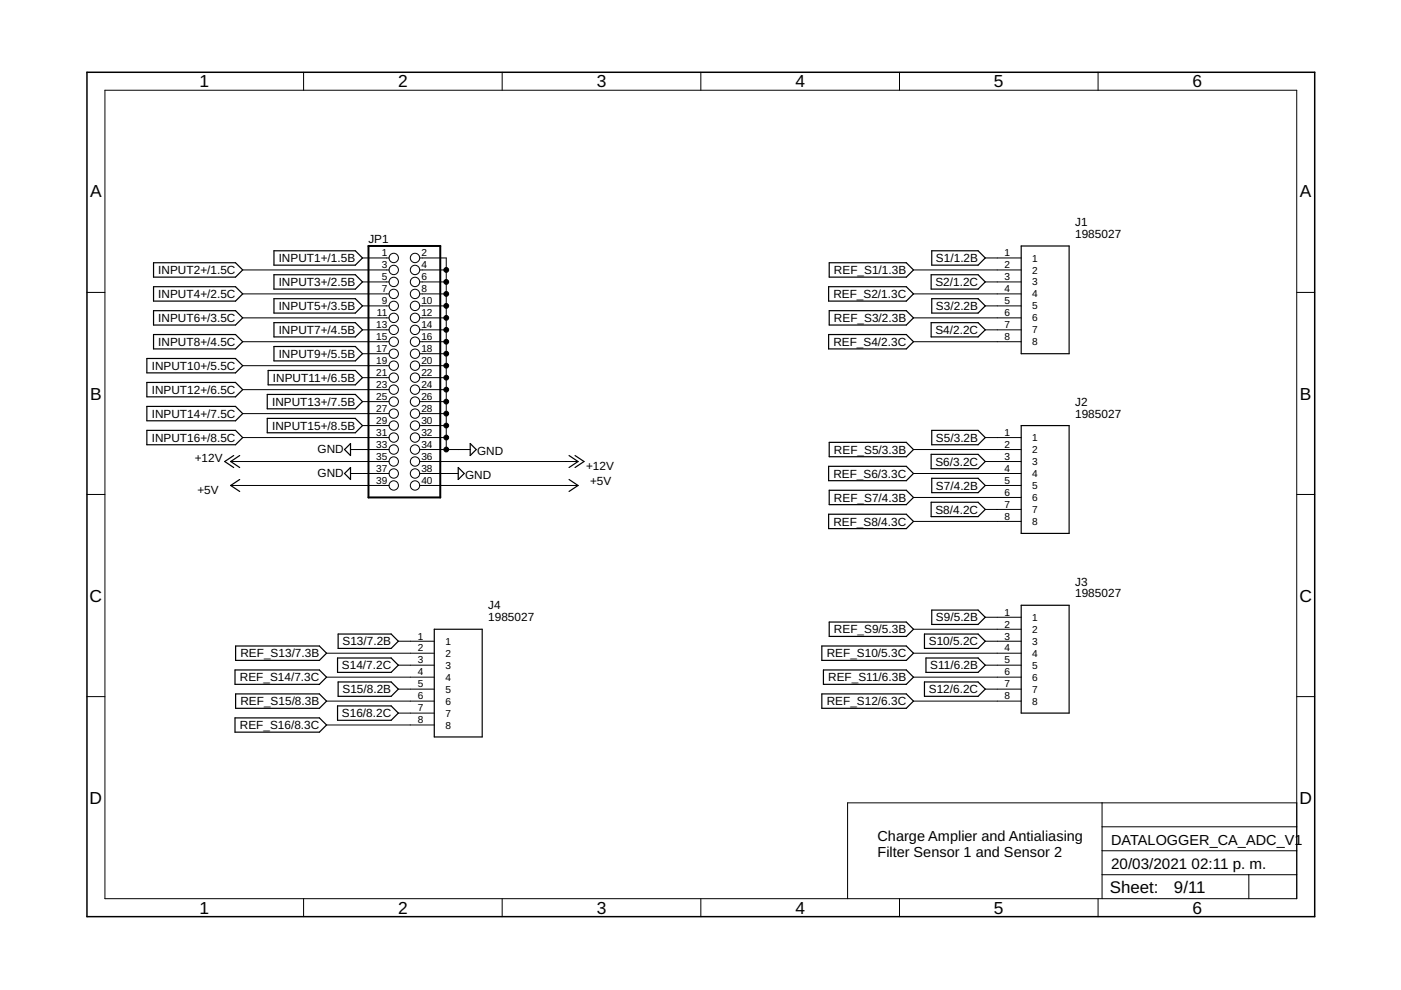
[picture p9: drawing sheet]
<svg xmlns="http://www.w3.org/2000/svg" width="297mm" height="210mm" viewBox="0 0 297 210" stroke-linecap="round" stroke-linejoin="round" font-family="sans-serif">
<g fill="none" stroke="#000" stroke-width=".25">
<path d="M32.6 55.7h17.3l1.6 1.5-1.6 1.6h-17.3zM58.1 53.2h17.2l1.6 1.5-1.6 1.5h-17.2zM58.1 58.3h17.2l1.6 1.5-1.6 1.5h-17.2zM175.8 55.7h16.4l1.5 1.5-1.5 1.6h-16.4zM197.4 58.3h10l1.5 1.5-1.5 1.5h-10zM197.5 53.2h9.9l1.5 1.5-1.5 1.5h-9.9zM216.5 52.2h10.2v22.8h-10.2zM31.1 76h18.8l1.6 1.5-1.6 1.6h-18.8zM32.6 60.8h17.3l1.6 1.5-1.6 1.5h-17.3zM32.6 65.9h17.3l1.6 1.5-1.6 1.5h-17.3zM32.6 70.9h17.3l1.6 1.6-1.6 1.5h-17.3zM56.9 78.5h18.4l1.6 1.6-1.6 1.5h-18.4z"/>
<path d="M58.1 63.3h17.2l1.6 1.6-1.6 1.5h-17.2zM58.1 68.4h17.2l1.6 1.5-1.6 1.5h-17.2zM58.1 73.5h17.2l1.6 1.5-1.6 1.5h-17.2zM175.7 60.8h16.5l1.5 1.5-1.5 1.5h-16.5zM175.7 70.9h16.5l1.5 1.6-1.5 1.5h-16.5zM175.8 65.9h16.4l1.5 1.5-1.5 1.5h-16.4zM197.4 68.4h10l1.5 1.5-1.5 1.5h-10zM197.5 63.3h9.9l1.5 1.6-1.5 1.5h-9.9zM31.1 81.1h18.8l1.6 1.5-1.6 1.5h-18.8zM31.1 86.2h18.8l1.6 1.5-1.6 1.5h-18.8zM31.1 91.2h18.8l1.6 1.6-1.6 1.5h-18.8zM49.6 96.6l-2 1.3 2 1.2"/>
<path d="M50.8 96.6l-1.9 1.3 1.9 1.2M56.7 83.6h18.6l1.6 1.6-1.6 1.5h-18.6zM56.7 88.7h18.6l1.6 1.5-1.6 1.6h-18.6zM74.3 94v2.6l-1.3-1.3zM74.3 99.1v2.6l-1.3-1.3zM97.2 99.1l1.2 1.3-1.2 1.3zM99.7 94l1.3 1.3-1.3 1.3zM120.6 96.6l2 1.3-2 1.2M121.9 96.6l1.9 1.3-1.9 1.2M175.7 98.9h16.5l1.5 1.5-1.5 1.5h-16.5zM175.8 93.8h16.4l1.5 1.5-1.5 1.5h-16.4zM197.4 96.3h10l1.5 1.6-1.5 1.5h-10z"/>
<path d="M197.5 91.2h9.9l1.5 1.6-1.5 1.5h-9.9zM216.5 90.2h10.2v22.9h-10.2zM50.8 101.7l-1.9 1.2 1.9 1.3M120.6 101.7l2 1.2-2 1.3M175.7 109h16.5l1.5 1.6-1.5 1.5h-16.5zM175.8 103.9h16.4l1.5 1.6-1.5 1.5h-16.4zM197.4 106.5h10l1.5 1.5-1.5 1.5h-10zM197.5 101.4h9.9l1.5 1.5-1.5 1.6h-9.9zM50 137h17.7l1.5 1.5-1.5 1.5h-17.7zM71.6 139.5h11.3l1.6 1.5-1.6 1.6h-11.3zM71.7 134.4h11.2l1.6 1.6-1.6 1.5h-11.2zM92.1 133.4h10.1v22.9h-10.1z"/>
<path d="M174.2 137h18l1.5 1.5-1.5 1.5h-18zM175.8 131.9h16.4l1.5 1.5-1.5 1.5h-16.4zM196 134.4h11.4l1.5 1.6-1.5 1.5h-11.4zM196.3 139.5h11.1l1.5 1.5-1.5 1.6h-11.1zM197.5 129.3h9.9l1.5 1.6-1.5 1.5h-9.9zM216.5 128.3h10.2v22.9h-10.2zM49.8 142h17.9l1.5 1.6-1.5 1.5h-17.9zM49.8 152.2h17.9l1.5 1.5-1.5 1.5h-17.9zM50 147.1h17.7l1.5 1.6-1.5 1.5h-17.7zM71.6 149.7h11.3l1.6 1.5-1.6 1.5h-11.3zM71.7 144.6h11.2l1.6 1.5-1.6 1.5h-11.2zM174.2 147.1h18l1.5 1.6-1.5 1.5h-18z"/>
<path d="M174.6 142h17.6l1.5 1.6-1.5 1.5h-17.6zM196 144.6h11.4l1.5 1.5-1.5 1.5h-11.4z"/>
</g>
<g fill="none" stroke="#000" stroke-width=".21">
<path d="M22.2 19.1h252.7v171.4h-252.7zM64.4 15.3v3.8M106.5 15.3v3.8M148.6 15.3v3.8M190.7 15.3v3.8M232.8 15.3v3.8M51.5 57.2h31M76.9 54.7h5.6M76.9 59.8h5.6M89 54.7h5.6v40.6M89 57.2h5.6M89 59.8h5.6"/>
<path d="M193.7 57.2h22.8M208.9 54.7h7.6M208.9 59.8h7.6M18.4 62h3.8M51.5 62.3h31M51.5 67.4h31M51.5 72.5h31M51.5 77.5h31M76.9 64.9h5.6M76.9 69.9h5.6M76.9 75h5.6M89 62.3h5.6"/>
<path d="M89 64.9h5.6M89 67.4h5.6M89 69.9h5.6M89 72.5h5.6M89 75h5.6M89 77.5h5.6M193.7 62.3h22.8M193.7 67.4h22.8M193.7 72.5h22.8M208.9 64.9h7.6M208.9 69.9h7.6M274.9 62h3.8"/>
<path d="M48.9 97.9h33.6M51.5 82.6h31M51.5 87.7h31M51.5 92.8h31M74.3 95.3h8.2M76.9 80.1h5.6M76.9 85.2h5.6M76.9 90.2h5.6M89 80.1h5.6M89 82.6h5.6M89 85.2h5.6M89 87.7h5.6"/>
<path d="M89 90.2h5.6M89 92.8h5.6M89 95.3h10.7M89 97.9h33.6M193.7 95.3h22.8M208.9 92.8h7.6M208.9 97.9h7.6M18.4 104.8h3.8M48.9 102.9h33.6M74.3 100.4h8.2M89 100.4h8.2M89 102.9h33.6"/>
<path d="M193.7 100.4h22.8M193.7 105.5h22.8M193.7 110.6h22.8M208.9 102.9h7.6M208.9 108h7.6M274.9 104.8h3.8M69.2 138.5h22.9M84.5 136h7.6M193.7 133.4h22.8M193.7 138.5h22.8M208.9 130.9h7.6M208.9 136h7.6"/>
<path d="M18.4 147.7h3.8M69.2 143.6h22.9M69.2 148.7h22.9M69.2 153.7h22.9M84.5 141h7.6M84.5 146.1h7.6M84.5 151.2h7.6M193.7 143.6h22.8M193.7 148.7h22.8M208.9 141h7.6M208.9 146.1h7.6M274.9 147.7h3.8"/>
<path d="M233.7 170.2v20.3M233.7 175.3h41.2M274.9 170.2h-95.2v20.3M64.4 190.5v3.9M106.5 190.5v3.9M148.6 190.5v3.9M190.7 190.5v3.9M232.8 190.5v3.9M233.7 185.5h41.2M233.7 180.4h41.2M264.8 185.5v5"/>
<circle cx="83.5" cy="54.7" r=".99"/>
<circle cx="83.5" cy="57.2" r=".99"/>
<circle cx="83.5" cy="59.8" r=".99"/>
<circle cx="88" cy="54.7" r=".99"/>
<circle cx="88" cy="59.8" r=".99"/>
<circle cx="88" cy="57.2" r=".99"/>
<circle cx="83.5" cy="64.9" r=".99"/>
<circle cx="83.5" cy="77.5" r=".99"/>
<circle cx="83.5" cy="72.5" r=".99"/>
<circle cx="83.5" cy="75" r=".99"/>
<circle cx="83.5" cy="62.3" r=".99"/>
<circle cx="83.5" cy="67.4" r=".99"/>
<circle cx="83.5" cy="69.9" r=".99"/>
<circle cx="88" cy="62.3" r=".99"/>
<circle cx="88" cy="75" r=".99"/>
<circle cx="88" cy="64.9" r=".99"/>
<circle cx="88" cy="72.5" r=".99"/>
<circle cx="88" cy="77.5" r=".99"/>
<circle cx="88" cy="67.4" r=".99"/>
<circle cx="88" cy="69.9" r=".99"/>
<circle cx="83.5" cy="90.2" r=".99"/>
<circle cx="83.5" cy="95.3" r=".99"/>
<circle cx="83.5" cy="97.9" r=".99"/>
<circle cx="83.5" cy="87.7" r=".99"/>
<circle cx="83.5" cy="92.8" r=".99"/>
<circle cx="83.5" cy="85.2" r=".99"/>
<circle cx="83.5" cy="80.1" r=".99"/>
<circle cx="83.5" cy="82.6" r=".99"/>
<circle cx="88" cy="92.8" r=".99"/>
<circle cx="88" cy="97.9" r=".99"/>
<circle cx="88" cy="90.2" r=".99"/>
<circle cx="88" cy="95.3" r=".99"/>
<circle cx="88" cy="87.7" r=".99"/>
<circle cx="88" cy="80.1" r=".99"/>
<circle cx="88" cy="82.6" r=".99"/>
<circle cx="88" cy="85.2" r=".99"/>
<circle cx="83.5" cy="100.4" r=".99"/>
<circle cx="83.5" cy="102.9" r=".99"/>
<circle cx="88" cy="100.4" r=".99"/>
<circle cx="88" cy="102.9" r=".99"/>
</g>
<path d="M18.4 15.3h260.3v179.1h-260.3z" fill="none" stroke="#000" stroke-width=".32"/>
<path d="M78.1 52.2h15.2v53.3h-15.2z" fill="none" stroke="#000" stroke-width=".42"/>
<g fill="#000" stroke="#000" stroke-width=".21">
<circle cx="94.6" cy="59.8" r=".51"/>
<circle cx="94.6" cy="57.2" r=".51"/>
<circle cx="94.6" cy="62.3" r=".51"/>
<circle cx="94.6" cy="67.4" r=".51"/>
<circle cx="94.6" cy="69.9" r=".51"/>
<circle cx="94.6" cy="75" r=".51"/>
<circle cx="94.6" cy="77.5" r=".51"/>
<circle cx="94.6" cy="72.5" r=".51"/>
<circle cx="94.6" cy="64.9" r=".51"/>
<circle cx="94.6" cy="87.7" r=".51"/>
<circle cx="94.6" cy="95.3" r=".51"/>
<circle cx="94.6" cy="82.6" r=".51"/>
<circle cx="94.6" cy="80.1" r=".51"/>
<circle cx="94.6" cy="90.2" r=".51"/>
<circle cx="94.6" cy="85.2" r=".51"/>
<circle cx="94.6" cy="92.8" r=".51"/>
</g>
<g font-size="3.7">
<text x="42.3" y="18.5">1</text>
<text x="84.4" y="18.5">2</text>
<text x="126.5" y="18.5">3</text>
<text x="168.6" y="18.5">4</text>
<text x="210.7" y="18.5">5</text>
<text x="252.9" y="18.5">6</text>
<text x="19.1" y="41.9">A</text>
<text x="275.6" y="41.9">A</text>
<text x="19.1" y="84.7">B</text>
<text x="275.6" y="84.7">B</text>
<text x="19" y="127.6">C</text>
<text x="275.5" y="127.6">C</text>
<text x="19" y="170.4">D</text>
<text x="275.5" y="170.4">D</text>
<text x="42.3" y="193.7">1</text>
<text x="84.4" y="193.7">2</text>
<text x="126.5" y="193.7">3</text>
<text x="168.6" y="193.7">4</text>
<text x="210.7" y="193.7">5</text>
<text x="252.9" y="193.7">6</text>
</g>
<g font-size="3.6">
<text x="235.3" y="189.4">Sheet:</text>
<text x="248.9" y="189.3">9/11</text>
</g>
<g font-size="3.2">
<text x="235.6" y="184.2">20/03/2021</text>
<text x="252.6" y="184.2">02:11 p. m.</text>
</g>
<g font-size="3.1">
<text x="186" y="178.4">Charge Amplier and Antialiasing</text>
<text x="235.6" y="179.1">DATALOGGER_CA_ADC_V1</text>
<text x="186" y="181.7">Filter Sensor 1 and Sensor 2</text>
</g>
<g font-size="2.5">
<text x="227.9" y="48">J1</text>
<text x="78.1" y="51.5">JP1</text>
<text x="227.9" y="50.5">1985027</text>
<text x="33.6" y="58.1">INPUT2+/1.5C</text>
<text x="59.1" y="55.6">INPUT1+/1.5B</text>
<text x="176.8" y="58.1">REF_S1/1.3B</text>
<text x="198.4" y="55.6">S1/1.2B</text>
<text x="33.6" y="63.2">INPUT4+/2.5C</text>
<text x="59.1" y="60.7">INPUT3+/2.5B</text>
<text x="59.1" y="65.7">INPUT5+/3.5B</text>
<text x="176.7" y="63.2">REF_S2/1.3C</text>
<text x="198.3" y="60.7">S2/1.2C</text>
<text x="198.4" y="65.7">S3/2.2B</text>
<text x="33.6" y="68.3">INPUT6+/3.5C</text>
<text x="59.1" y="70.8">INPUT7+/4.5B</text>
<text x="176.8" y="68.3">REF_S3/2.3B</text>
<text x="198.3" y="70.8">S4/2.2C</text>
<text x="33.6" y="73.4">INPUT8+/4.5C</text>
<text x="59.1" y="75.9">INPUT9+/5.5B</text>
<text x="176.7" y="73.4">REF_S4/2.3C</text>
<text x="32.2" y="78.4">INPUT10+/5.5C</text>
<text x="32.2" y="83.5">INPUT12+/6.5C</text>
<text x="57.9" y="81">INPUT11+/6.5B</text>
<text x="32.2" y="88.6">INPUT14+/7.5C</text>
<text x="57.7" y="86">INPUT13+/7.5B</text>
<text x="227.9" y="88.6">1985027</text>
<text x="227.9" y="86">J2</text>
<text x="32.2" y="93.7">INPUT16+/8.5C</text>
<text x="57.7" y="91.1">INPUT15+/8.5B</text>
<text x="67.3" y="96">GND</text>
<text x="198.4" y="93.7">S5/3.2B</text>
<text x="41.3" y="97.9">+12V</text>
<text x="67.3" y="101">GND</text>
<text x="98.6" y="101.5">GND</text>
<text x="101.1" y="96.5">GND</text>
<text x="124.2" y="99.6">+12V</text>
<text x="176.7" y="101.3">REF_S6/3.3C</text>
<text x="176.8" y="96.2">REF_S5/3.3B</text>
<text x="198.3" y="98.7">S6/3.2C</text>
<text x="41.8" y="104.7">+5V</text>
<text x="125.1" y="102.9">+5V</text>
<text x="176.8" y="106.4">REF_S7/4.3B</text>
<text x="198.4" y="103.8">S7/4.2B</text>
<text x="176.7" y="111.4">REF_S8/4.3C</text>
<text x="198.3" y="108.9">S8/4.2C</text>
<text x="227.9" y="124.1">J3</text>
<text x="103.5" y="131.8">1985027</text>
<text x="103.5" y="129.2">J4</text>
<text x="198.4" y="131.8">S9/5.2B</text>
<text x="227.9" y="126.7">1985027</text>
<text x="72.6" y="136.8">S13/7.2B</text>
<text x="176.8" y="134.3">REF_S9/5.3B</text>
<text x="196.9" y="136.8">S10/5.2C</text>
<text x="51" y="139.4">REF_S13/7.3B</text>
<text x="72.5" y="141.9">S14/7.2C</text>
<text x="175.3" y="139.4">REF_S10/5.3C</text>
<text x="197.2" y="141.9">S11/6.2B</text>
<text x="50.9" y="144.5">REF_S14/7.3C</text>
<text x="51" y="149.5">REF_S15/8.3B</text>
<text x="72.6" y="147">S15/8.2B</text>
<text x="175.3" y="149.5">REF_S12/6.3C</text>
<text x="175.6" y="144.5">REF_S11/6.3B</text>
<text x="196.9" y="147">S12/6.2C</text>
<text x="50.9" y="154.6">REF_S16/8.3C</text>
<text x="72.5" y="152.1">S16/8.2C</text>
</g>
<g font-size="2.1">
<text x="80.9" y="54.3">1</text>
<text x="80.9" y="56.9">3</text>
<text x="80.9" y="59.4">5</text>
<text x="89.3" y="54.3">2</text>
<text x="89.3" y="56.9">4</text>
<text x="89.3" y="59.4">6</text>
<text x="213" y="54.3">1</text>
<text x="213" y="56.9">2</text>
<text x="213" y="59.4">3</text>
<text x="218.9" y="55.4">1</text>
<text x="218.9" y="58">2</text>
<text x="80.9" y="62">7</text>
<text x="80.9" y="64.5">9</text>
<text x="89.3" y="62">8</text>
<text x="89.3" y="64.5">10</text>
<text x="213" y="62">4</text>
<text x="213" y="64.5">5</text>
<text x="218.9" y="60.5">3</text>
<text x="218.9" y="63.1">4</text>
<text x="218.9" y="65.6">5</text>
<text x="79.8" y="69.6">13</text>
<text x="79.9" y="67">11</text>
<text x="89.3" y="67">12</text>
<text x="89.3" y="69.6">14</text>
<text x="213" y="67">6</text>
<text x="213" y="69.6">7</text>
<text x="218.9" y="68.1">6</text>
<text x="218.9" y="70.7">7</text>
<text x="79.8" y="72.1">15</text>
<text x="79.8" y="74.6">17</text>
<text x="79.8" y="77.2">19</text>
<text x="89.3" y="72.1">16</text>
<text x="89.3" y="74.6">18</text>
<text x="89.3" y="77.2">20</text>
<text x="213" y="72.1">8</text>
<text x="218.9" y="73.2">8</text>
<text x="79.8" y="79.7">21</text>
<text x="79.8" y="82.3">23</text>
<text x="89.3" y="79.7">22</text>
<text x="89.3" y="82.3">24</text>
<text x="79.8" y="84.8">25</text>
<text x="79.8" y="87.3">27</text>
<text x="79.8" y="89.9">29</text>
<text x="89.3" y="84.8">26</text>
<text x="89.3" y="87.3">28</text>
<text x="89.3" y="89.9">30</text>
<text x="79.8" y="92.4">31</text>
<text x="79.8" y="95">33</text>
<text x="89.3" y="92.4">32</text>
<text x="89.3" y="95">34</text>
<text x="213" y="92.4">1</text>
<text x="213" y="95">2</text>
<text x="218.9" y="93.5">1</text>
<text x="79.8" y="97.5">35</text>
<text x="79.8" y="100">37</text>
<text x="89.3" y="97.5">36</text>
<text x="89.3" y="100">38</text>
<text x="213" y="97.5">3</text>
<text x="213" y="100">4</text>
<text x="218.9" y="96.1">2</text>
<text x="218.9" y="98.6">3</text>
<text x="218.9" y="101.2">4</text>
<text x="79.8" y="102.6">39</text>
<text x="89.3" y="102.6">40</text>
<text x="213" y="102.6">5</text>
<text x="213" y="105.1">6</text>
<text x="213" y="107.7">7</text>
<text x="218.9" y="103.7">5</text>
<text x="218.9" y="106.2">6</text>
<text x="213" y="110.2">8</text>
<text x="218.9" y="108.8">7</text>
<text x="218.9" y="111.3">8</text>
<text x="213" y="130.5">1</text>
<text x="218.9" y="131.6">1</text>
<text x="88.6" y="135.6">1</text>
<text x="94.4" y="136.7">1</text>
<text x="213" y="133.1">2</text>
<text x="213" y="135.6">3</text>
<text x="218.9" y="134.2">2</text>
<text x="218.9" y="136.7">3</text>
<text x="88.6" y="138.1">2</text>
<text x="88.6" y="140.7">3</text>
<text x="88.6" y="143.2">4</text>
<text x="94.4" y="139.2">2</text>
<text x="94.4" y="141.8">3</text>
<text x="213" y="138.1">4</text>
<text x="213" y="140.7">5</text>
<text x="213" y="143.2">6</text>
<text x="218.9" y="139.2">4</text>
<text x="218.9" y="141.8">5</text>
<text x="88.6" y="145.7">5</text>
<text x="88.6" y="148.3">6</text>
<text x="94.4" y="144.3">4</text>
<text x="94.4" y="146.9">5</text>
<text x="94.4" y="149.4">6</text>
<text x="213" y="145.7">7</text>
<text x="213" y="148.3">8</text>
<text x="218.9" y="144.3">6</text>
<text x="218.9" y="146.9">7</text>
<text x="218.9" y="149.4">8</text>
<text x="88.6" y="150.8">7</text>
<text x="88.6" y="153.4">8</text>
<text x="94.4" y="151.9">7</text>
<text x="94.4" y="154.5">8</text>
</g>
</svg>
